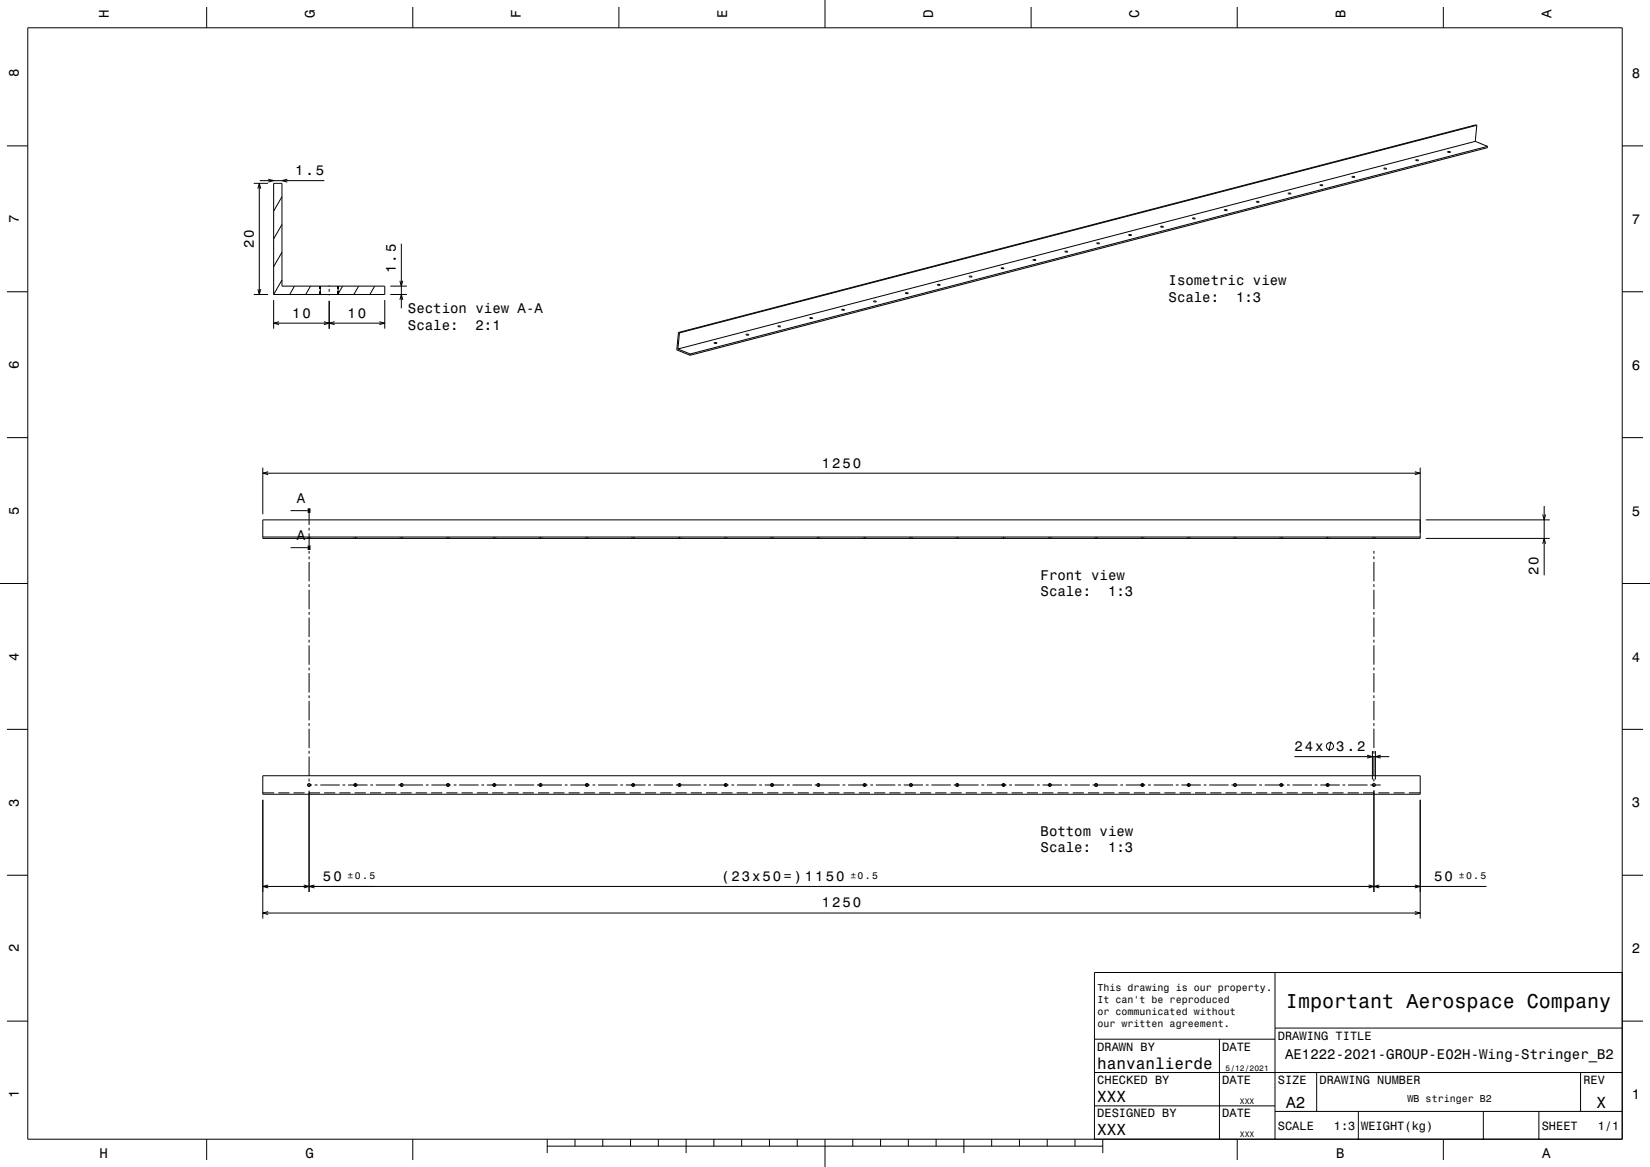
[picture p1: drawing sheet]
<svg xmlns="http://www.w3.org/2000/svg" width="594mm" height="420mm" viewBox="0 0 594 420" stroke-linecap="round" stroke-linejoin="round" font-family="sans-serif">
<g fill="none" stroke="#000" stroke-width=".36">
<path d="M10 10h574v400h-574zM74.4 2.5v7.5M148.6 2.5v7.5M222.8 2.5v7.5M297 0v10M371.2 2.5v7.5M445.4 2.5v7.5M519.6 2.5v7.5M2.5 52.5h7.5M509.7 57.6l1 .1-.7 .1zM521.1 54.6l1.1 .1-.7 .2zM531.1 50.9l4.4 1.8"/>
<path d="M531.1 50.9l-287.1 74.7M531.7 45.1l-.6 5.8M531.7 45.1l-287.1 74.7M531.7 45.1l-.4-.2-287.1 74.8M535.5 52.7l-287 74.7M535.5 52.7v.4l-287.1 74.8M584 52.5h7.5M91.4 66h5.1M92.8 67.9l.6-1.9 .5 1.9M93.4 66v40M93.5 65h23.3M96.6 64.5l1.9 .5-1.9 .5"/>
<path d="M98.5 66h3v37h37v3h-40zM101.5 70.8l-3 5.2M103.4 64.5l-1.9 .5 1.9 .5M429.3 78.5l1 .2-.6 .1zM440.8 75.5l1 .2-.6 .1zM452.3 72.5l1 .2-.7 .1zM463.7 69.5l1.1 .2-.7 .1zM475.2 66.6l1 .1-.6 .1zM486.7 63.6l1 .1-.6 .1zM498.2 60.6l1 .1-.6 .1zM101.5 90.8l-3 5.2M101.5 80.8l-3 5.2"/>
<path d="M144.5 87.7v23.3M348.9 99.4l1 .2-.6 .1zM360.4 96.4l1 .2-.6 .1zM371.9 93.5l1 .1-.6 .1zM383.4 90.5l1 .1-.7 .1zM394.8 87.5l1.1 .1-.7 .1zM406.3 84.5l1.1 .1-.7 .1zM417.8 81.5l1 .1-.6 .2zM2.5 105h7.5M91.4 106h5.1M92.8 104.1l.6 1.9 .5-1.9M98.5 108v10.3"/>
<path d="M98.5 116.3h40M100.4 115.8l-1.9 .5 1.9 .5M101.5 100.8l-3 5.2M106 103l-1.7 3M111.8 103l-1.7 3M115.3 103v3M116.6 115.8l1.9 .5-1.9 .5M118.5 102.7v.3M118.5 104v1M118.5 106v.3M118.5 108.3v10M120.4 115.8l-1.9 .5 1.9 .5"/>
<path d="M121.7 103v3M123.3 103l-1.6 2.8M129.1 103l-1.7 3M134.9 103l-1.7 3M136.6 115.8l1.9 .5-1.9 .5M138.5 108v10.3M140.5 106h6M140.5 103h6M144 107.9l.5-1.9 .5 1.9M144 101.1l.5 1.9 .5-1.9M244.2 119.7l.4 .1M244.2 119.7l-.6 6.2 4.8 2"/>
<path d="M244.6 119.8l-.6 5.8M280 117.4l1.1 .1-.7 .1zM291.5 114.4l1 .1-.6 .1zM303 111.4l1 .1-.6 .1zM314.5 108.4l1 .1-.6 .2zM325.9 105.4l1.1 .2-.7 .1zM337.4 102.4l1.1 .2-.7 .1zM584 105h7.5M244 125.6l4.5 1.8M248.5 127.4l-.1 .5M257.1 123.3l1 .2-.7 .1zM268.5 120.4l1.1 .1-.7 .1z"/>
<path d="M2.5 157.5h7.5M584 157.5h7.5M94.6 168.3v16.8M94.6 170.3h416.7M96.5 169.8l-1.9 .5 1.9 .5M509.3 169.8l2 .5-2 .5M511.3 168.3v25.5h-416.7v-6.7h416.7M94.6 193.3h416.7M104.6 197.1h5.7M104.6 183.8h5.7M110.7 193.3v.1M110.7 193.6v.2"/>
<path d="M111.3 184.6v4.3M111.3 189.9v1M111.3 191.9v4.4M111.3 198.3v1M111.8 193.3v.1M111.8 193.6v.2M127.4 193.3v.1M127.4 193.6v.2M127.9 193.2v.6M128.5 193.3v.1M128.5 193.6v.2M144.1 193.3v.1"/>
<path d="M144.1 193.6v.2M144.6 193.2v.6M145.1 193.3v.1M145.1 193.6v.2M160.7 193.3v.1M160.7 193.6v.2M161.3 193.2v.6M161.8 193.3v.1M161.8 193.6v.2M177.4 193.3v.1M177.4 193.6v.2M177.9 193.2v.6"/>
<path d="M178.5 193.3v.1M178.5 193.6v.2M194.1 193.3v.1M194.1 193.6v.2M194.6 193.2v.6M195.1 193.3v.1M195.1 193.6v.2M210.7 193.3v.1M210.7 193.6v.2M211.3 193.2v.6M211.8 193.3v.1M211.8 193.6v.2"/>
<path d="M227.4 193.3v.1M227.4 193.6v.2M227.9 193.2v.6M228.5 193.3v.1M228.5 193.6v.2M244.1 193.3v.1M244.1 193.6v.2M244.6 193.2v.6M245.1 193.3v.1M245.1 193.6v.2M260.7 193.3v.1M260.7 193.6v.2"/>
<path d="M261.3 193.2v.6M261.8 193.3v.1M261.8 193.6v.2M277.4 193.3v.1M277.4 193.6v.2M277.9 193.2v.6M278.5 193.3v.1M278.5 193.6v.2M294.1 193.3v.1M294.1 193.6v.2M294.6 193.2v.6M295.1 193.3v.1"/>
<path d="M295.1 193.6v.2M310.7 193.3v.1M310.7 193.6v.2M311.3 193.2v.6M311.8 193.3v.1M311.8 193.6v.2M327.4 193.3v.1M327.4 193.6v.2M327.9 193.2v.6M328.5 193.3v.1M328.5 193.6v.2M344.1 193.3v.1"/>
<path d="M344.1 193.6v.2M344.6 193.2v.6M345.1 193.3v.1M345.1 193.6v.2M360.7 193.3v.1M360.7 193.6v.2M361.3 193.2v.6M361.8 193.3v.1M361.8 193.6v.2M377.4 193.3v.1M377.4 193.6v.2M377.9 193.2v.6"/>
<path d="M378.5 193.3v.1M378.5 193.6v.2M394.1 193.3v.1M394.1 193.6v.2M394.6 193.2v.6M395.1 193.3v.1M395.1 193.6v.2M410.7 193.3v.1M410.7 193.6v.2M411.3 193.2v.6M411.8 193.3v.1M411.8 193.6v.2"/>
<path d="M427.4 193.3v.1M427.4 193.6v.2M427.9 193.2v.6M428.5 193.3v.1M428.5 193.6v.2M444.1 193.3v.1M444.1 193.6v.2M444.6 193.2v.6M445.1 193.3v.1M445.1 193.6v.2M460.7 193.3v.1M460.7 193.6v.2"/>
<path d="M461.3 193.2v.6M461.8 193.3v.1M461.8 193.6v.2M477.4 193.3v.1M477.4 193.6v.2M477.9 193.2v.6M478.5 193.3v.1M478.5 193.6v.2M494.1 193.3v.1M494.1 193.6v.2M494.6 193.2v.6M494.6 198.3v.9"/>
<path d="M495.1 193.3v.1M495.1 193.6v.2M513.3 193.8h44.6M513.3 187.1h44.6M555.4 185.2l.5 1.9 .5-1.9M555.4 195.7l.5-1.9 .5 1.9M555.9 182.1v25M0 210h10M111.3 200.3v1M111.3 202.3v7M111.3 210.3v1M111.3 212.3v7"/>
<path d="M494.6 200.2v1M494.6 202.2v7M494.6 210.2v1M494.6 212.2v7M584 210h10M111.3 220.3v1M111.3 222.3v7M111.3 230.3v1M111.3 232.3v7M494.6 220.2v1M494.6 222.2v7M494.6 230.2v1"/>
<path d="M494.6 232.2v7M111.3 240.3v1M111.3 242.3v7M111.3 250.3v1M111.3 252.3v7M494.6 240.2v1M494.6 242.2v7M494.6 250.2v1M494.6 252.2v7M2.5 262.5h7.5M94.6 279.2h416.7v6.7h-416.7zM111.3 260.3v1"/>
<path d="M111.3 262.3v7M111.3 270.3v1M111.3 272.3v7M466 272.3h34.1M479.1 266.8l-.7 3.5M492.1 271.8l2 .5-2 .5M494.1 270.3v10.2M494.6 260.2v1M494.6 262.2v7M494.6 270.2v1M494.6 272.2v7M495.1 270.3v10.2"/>
<path d="M497.1 271.8l-2 .5 2 .5M584 262.5h7.5M94.6 287.9v42.7M94.6 285.4h4.1M100.2 285.4h4M105.7 285.4h4M110.6 282.5h1.7M111.2 285.4h4M111.3 280.3v1M111.3 282.3v.9M111.3 284.5v36.5M113.3 282.5h1"/>
<path d="M115.3 282.5h7M116.7 285.4h4M122.2 285.4h4M123.3 282.5h1M125.3 282.5h7M127.7 285.4h4M127.9 281.8v1.4M133.2 285.4h4M133.3 282.5h1M135.3 282.5h7M138.7 285.4h4M143.3 282.5h9"/>
<path d="M144.2 285.4h4M144.6 281.8v1.4M149.7 285.4h4M153.3 282.5h1M155.2 285.4h4M155.3 282.5h7M160.7 285.4h4M161.3 281.8v1.4M163.3 282.5h1M165.3 282.5h7M166.2 285.4h4M171.7 285.4h4"/>
<path d="M173.3 282.5h1M175.3 282.5h7M177.2 285.4h4M177.9 281.8v1.4M182.7 285.4h4M183.3 282.5h1M185.3 282.5h7M188.2 285.4h4M193.3 282.5h9M193.7 285.4h4M194.6 281.8v1.4M199.2 285.4h4"/>
<path d="M203.3 282.5h1M204.7 285.4h4M205.3 282.5h7M210.2 285.4h4M211.3 281.8v1.4M213.3 282.5h1M215.3 282.5h7M215.7 285.4h4M221.2 285.4h4M223.3 282.5h1M225.3 282.5h7M226.7 285.4h4"/>
<path d="M227.9 281.8v1.4M232.2 285.4h4M233.3 282.5h1M235.3 282.5h7M237.7 285.4h4M243.2 285.4h4M243.3 282.5h9M244.6 281.8v1.4M248.7 285.4h4M253.3 282.5h1M254.2 285.4h4M255.3 282.5h7"/>
<path d="M259.7 285.4h4M261.3 281.8v1.4M263.3 282.5h1M265.2 285.4h4M265.3 282.5h7M270.7 285.4h4M273.3 282.5h1M275.3 282.5h7M276.2 285.4h4M277.9 281.8v1.4M281.7 285.4h4M283.3 282.5h1"/>
<path d="M285.3 282.5h7M287.2 285.4h4M292.7 285.4h4M293.3 282.5h9M294.6 281.8v1.4M298.2 285.4h4M303.3 282.5h1M303.7 285.4h4M305.3 282.5h7M309.2 285.4h4M311.3 281.8v1.4M313.3 282.5h1"/>
<path d="M314.7 285.4h4M315.3 282.5h7M320.2 285.4h4M323.3 282.5h1M325.3 282.5h7M325.7 285.4h4M327.9 281.8v1.4M331.2 285.4h4M333.3 282.5h1M335.3 282.5h7M336.7 285.4h4M342.2 285.4h4"/>
<path d="M343.3 282.5h9M344.6 281.8v1.4M347.7 285.4h4M353.2 285.4h4M353.3 282.5h1M355.3 282.5h7M358.7 285.4h4M361.3 281.8v1.4M363.3 282.5h1M364.2 285.4h4M365.3 282.5h7M369.7 285.4h4"/>
<path d="M373.3 282.5h1M375.2 285.4h4M375.3 282.5h7M377.9 281.8v1.4M380.7 285.4h4M383.3 282.5h1M385.3 282.5h7M386.2 285.4h4M391.7 285.4h4M393.3 282.5h9M394.6 281.8v1.4M397.2 285.4h4"/>
<path d="M402.7 285.4h4M403.3 282.5h1M405.3 282.5h7M408.2 285.4h4M411.3 281.8v1.4M413.3 282.5h1M413.7 285.4h4M415.3 282.5h7M419.2 285.4h4M423.3 282.5h1M424.7 285.4h4M425.3 282.5h7"/>
<path d="M427.9 281.8v1.4M430.2 285.4h4M433.3 282.5h1M435.3 282.5h7M435.7 285.4h4M441.2 285.4h4M443.3 282.5h9M444.6 281.8v1.4M446.7 285.4h4M452.2 285.4h4M453.3 282.5h1M455.3 282.5h7"/>
<path d="M457.7 285.4h4M461.3 281.8v1.4M463.2 285.4h4M463.3 282.5h1M465.3 282.5h7M468.7 285.4h4M473.3 282.5h1M474.2 285.4h4M475.3 282.5h7M477.9 281.8v1.4M479.7 285.4h4M483.3 282.5h1"/>
<path d="M485.2 285.4h4M485.3 282.5h7M490.7 285.4h4M493.3 282.5h3.7M494.6 280.2v1M494.6 282.2v1M494.6 284.5v36.5M496.2 285.4h4M501.7 285.4h4M507.2 285.4h4.1M511.3 287.9v42.7M2.5 315h7.5"/>
<path d="M94.6 319h440.5M96.5 318.5l-1.9 .5 1.9 .6M109.3 318.5l2 .5-2 .6M113.2 318.5l-1.9 .5 1.9 .6M492.7 318.5l1.9 .5-1.9 .6M496.5 318.5l-1.9 .5 1.9 .6M509.3 318.5l2 .5-2 .6M584 315h7.5M94.6 328.6h416.7M96.5 328.1l-1.9 .5 1.9 .5M509.3 328.1l2 .5-2 .5M459 350v60"/>
<path d="M584 350h-190v60M2.5 367.5h7.5M394 374h65M439 374v36M459 370h125M584 367.5h7.5M394 398h65M394 386h190M474 386v14M569 386v14M74.4 410v7.5M148.6 410v7.5"/>
<path d="M197 412.5h200M197 410v5M207 410v2.5M217 410v2.5M227 410v2.5M237 410v2.5M247 410v5M257 410v2.5M267 410v2.5M277 410v2.5M287 410v2.5M297 410v10"/>
<path d="M307 410v2.5M317 410v2.5M327 410v2.5M337 410v2.5M347 410v5M357 410v2.5M367 410v2.5M377 410v2.5M387 410v2.5M397 410v5M445.4 410v7.5M459 400h125"/>
<path d="M489 400v10M519.6 410v7.5M534 400v10M554 400v10"/>
<circle cx="478.8" cy="268.6" r="1.28"/>
<circle cx="111.3" cy="282.5" r=".53"/>
<circle cx="127.9" cy="282.5" r=".53"/>
<circle cx="144.6" cy="282.5" r=".53"/>
<circle cx="161.3" cy="282.5" r=".53"/>
<circle cx="177.9" cy="282.5" r=".53"/>
<circle cx="194.6" cy="282.5" r=".53"/>
<circle cx="211.3" cy="282.5" r=".53"/>
<circle cx="227.9" cy="282.5" r=".53"/>
<circle cx="244.6" cy="282.5" r=".53"/>
<circle cx="261.3" cy="282.5" r=".53"/>
<circle cx="277.9" cy="282.5" r=".53"/>
<circle cx="294.6" cy="282.5" r=".53"/>
<circle cx="311.3" cy="282.5" r=".53"/>
<circle cx="327.9" cy="282.5" r=".53"/>
<circle cx="344.6" cy="282.5" r=".53"/>
<circle cx="361.3" cy="282.5" r=".53"/>
<circle cx="377.9" cy="282.5" r=".53"/>
<circle cx="394.6" cy="282.5" r=".53"/>
<circle cx="411.3" cy="282.5" r=".53"/>
<circle cx="427.9" cy="282.5" r=".53"/>
<circle cx="444.6" cy="282.5" r=".53"/>
<circle cx="461.3" cy="282.5" r=".53"/>
<circle cx="477.9" cy="282.5" r=".53"/>
<circle cx="494.6" cy="282.5" r=".53"/>
</g>
<path d="M111.3 182.9v1.7M111.3 196.3v1.6" fill="none" stroke="#000" stroke-width="1" stroke-linecap="butt"/>
<g fill="#000">
<path d="M110.3 196.8l1 .3-1 .3z" fill-rule="evenodd"/>
<path d="M110.3 183.5l1 .3-1 .2z" fill-rule="evenodd"/>
</g>
<text font-size="7.2" x="462.9" y="362.6">Important Aerospace Company</text>
<g font-size="5.8">
<text x="395" y="384.6">hanvanlierde</text>
<text x="395" y="396.6">XXX</text>
<text x="463" y="398.6">A2</text>
<text x="574.8" y="398.6">X</text>
<text x="395" y="408.6">XXX</text>
</g>
<g font-size="5">
<text x="39.1" y="6.5" transform="rotate(-90 39.1 6.5)">H</text>
<text x="113.3" y="6.5" transform="rotate(-90 113.3 6.5)">G</text>
<text x="187.5" y="6.5" transform="rotate(-90 187.5 6.5)">F</text>
<text x="261.7" y="6.5" transform="rotate(-90 261.7 6.5)">E</text>
<text x="335.9" y="6.5" transform="rotate(-90 335.9 6.5)">D</text>
<text x="410.1" y="6.5" transform="rotate(-90 410.1 6.5)">C</text>
<text x="484.3" y="6.5" transform="rotate(-90 484.3 6.5)">B</text>
<text x="558.5" y="6.5" transform="rotate(-90 558.5 6.5)">A</text>
<text x="6.8" y="27.8" transform="rotate(-90 6.8 27.8)">8</text>
<text x="587.5" y="28.1">8</text>
<text x="106.3" y="63">1.5</text>
<text x="6.8" y="80.3" transform="rotate(-90 6.8 80.3)">7</text>
<text x="587.5" y="80.6">7</text>
<text x="91.4" y="89.4" transform="rotate(-90 91.4 89.4)">20</text>
<text x="142.5" y="98.2" transform="rotate(-90 142.5 98.2)">1.5</text>
<text x="420.7" y="102.7">Isometric view</text>
<text x="146.9" y="112.7">Section view A-A</text>
<text x="420.7" y="108.8">Scale:</text>
<text x="445" y="108.8">1:3</text>
<text x="105.1" y="114.3">10</text>
<text x="125.1" y="114.3">10</text>
<text x="146.9" y="118.7">Scale:</text>
<text x="171.2" y="118.7">2:1</text>
<text x="6.8" y="132.8" transform="rotate(-90 6.8 132.8)">6</text>
<text x="587.5" y="133.1">6</text>
<text x="295.8" y="168.3">1250</text>
<text x="6.8" y="185.3" transform="rotate(-90 6.8 185.3)">5</text>
<text x="106.8" y="181.1">A</text>
<text x="587.5" y="185.6">5</text>
<text x="106.8" y="194.5">A</text>
<text x="374.6" y="208.6">Front view</text>
<text x="553.9" y="207.1" transform="rotate(-90 553.9 207.1)">20</text>
<text x="374.6" y="214.7">Scale:</text>
<text x="398.9" y="214.7">1:3</text>
<text x="6.8" y="237.8" transform="rotate(-90 6.8 237.8)">4</text>
<text x="587.5" y="238.1">4</text>
<text x="466" y="270.3">24x</text>
<text x="481.1" y="270.3">3.2</text>
<text x="6.8" y="290.3" transform="rotate(-90 6.8 290.3)">3</text>
<text x="587.5" y="290.6">3</text>
<text x="374.6" y="300.7">Bottom view</text>
<text x="374.6" y="306.8">Scale:</text>
<text x="398.9" y="306.8">1:3</text>
<text x="116.3" y="317">50</text>
<text x="259.6" y="317">(23x50=) 1150</text>
<text x="516.3" y="317">50</text>
<text x="295.8" y="326.6">1250</text>
<text x="6.8" y="342.8" transform="rotate(-90 6.8 342.8)">2</text>
<text x="587.5" y="343.1">2</text>
<text x="462.6" y="381">AE1222-2021-GROUP-E02H-Wing-Stringer_B2</text>
<text x="6.8" y="395.3" transform="rotate(-90 6.8 395.3)">1</text>
<text x="587.5" y="395.6">1</text>
<text x="35.8" y="416.8">H</text>
<text x="110" y="416.8">G</text>
<text x="481" y="416.8">B</text>
<text x="555.2" y="416.8">A</text>
</g>
<g font-size="4.3">
<text x="460" y="374.2">DRAWING TITLE</text>
<text x="395" y="378.2">DRAWN BY</text>
<text x="440" y="378.2">DATE</text>
<text x="395" y="390.2">CHECKED BY</text>
<text x="440" y="390.2">DATE</text>
<text x="460" y="390.2">SIZE</text>
<text x="475" y="390.2">DRAWING NUMBER</text>
<text x="570" y="390.2">REV</text>
<text x="395" y="402.2">DESIGNED BY</text>
<text x="440" y="402.2">DATE</text>
<text x="460" y="406.6">SCALE</text>
<text x="480.2" y="406.6">1:3</text>
<text x="490" y="406.6">WEIGHT(kg)</text>
<text x="555" y="406.6">SHEET</text>
<text x="575.2" y="406.6">1/1</text>
</g>
<g font-size="3.6">
<text x="395.1" y="356.8">This drawing is our property.</text>
<text x="395.1" y="361.2">It can't be reproduced</text>
<text x="395.1" y="365.5">or communicated without</text>
<text x="395.1" y="369.8">our written agreement.</text>
<text x="506.7" y="396.7">WB stringer B2</text>
</g>
<g font-size="3.5">
<text x="125.1" y="316.5">±0.5</text>
<text x="306.1" y="316.5">±0.5</text>
<text x="525.1" y="316.5">±0.5</text>
</g>
<g font-size="2.9">
<text x="441.2" y="385.3">5/12/2021</text>
<text x="446.4" y="397.3">XXX</text>
<text x="446.4" y="409.3">XXX</text>
</g>
</svg>
